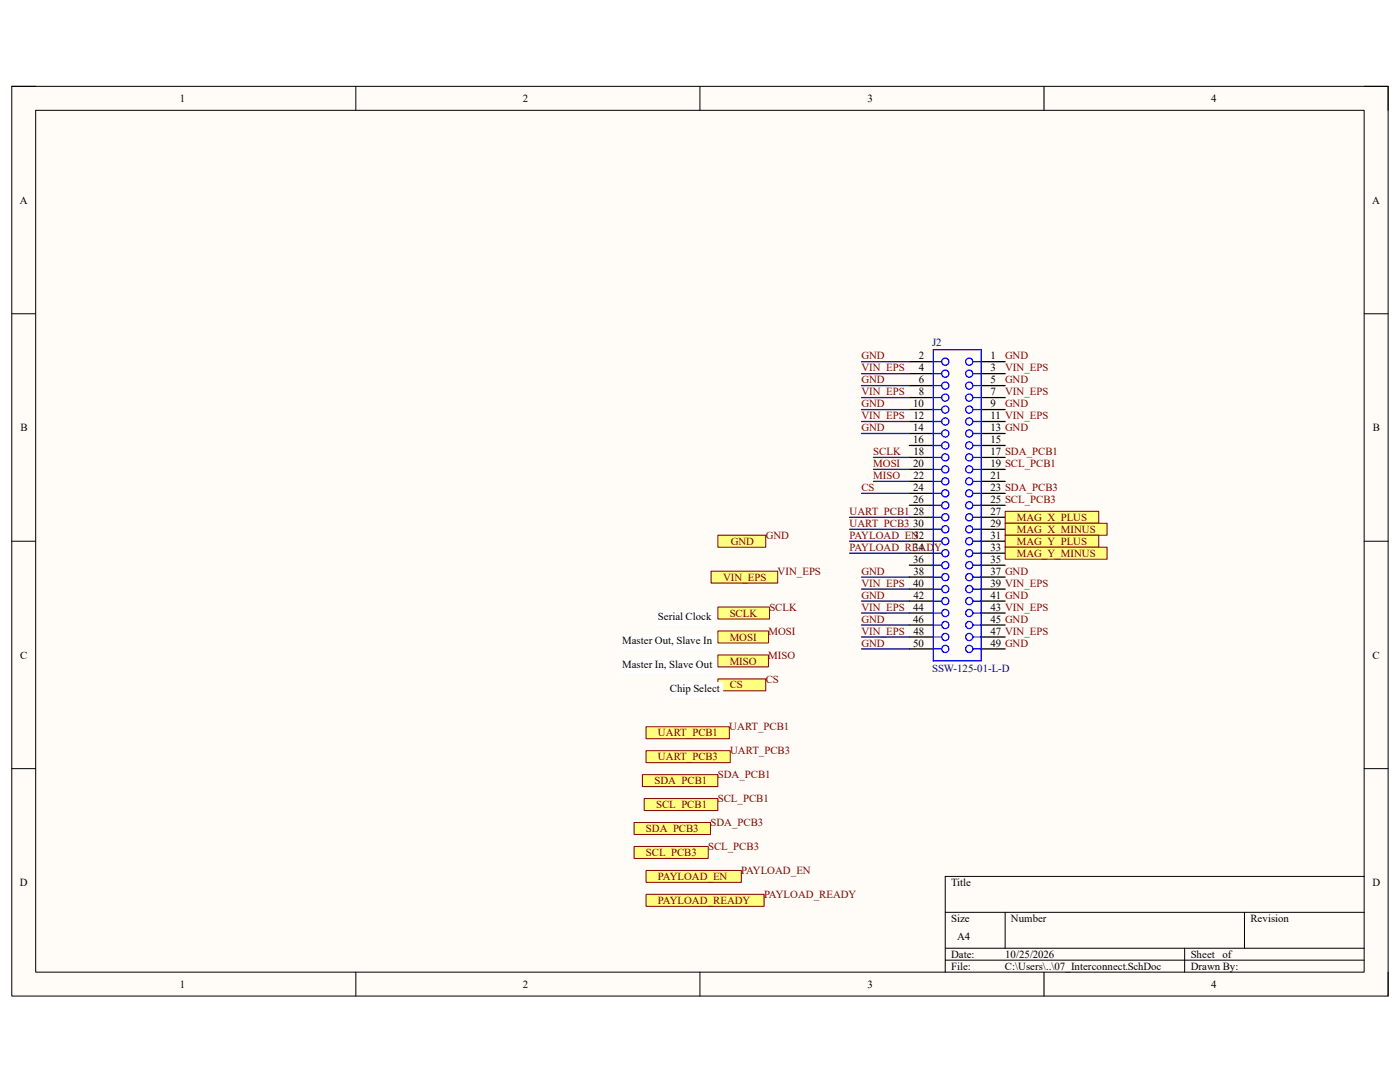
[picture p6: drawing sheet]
<svg xmlns="http://www.w3.org/2000/svg" width="279mm" height="216mm" viewBox="0 0 279 216" stroke-linecap="round" stroke-linejoin="round" font-family="sans-serif">
<path d="M2.3 17.2h274.7v181.6h-274.7z" fill-rule="evenodd" fill="#fffcf8"/>
<path d="M2.3 17.2h274.7v181.6h-274.7z" fill="none" stroke="#000" stroke-width=".2"/>
<path d="M7.1 22h265.1v172h-265.1z" fill-rule="evenodd" fill="#fffcf8"/>
<g fill="none" stroke="#000" stroke-width=".2">
<path d="M2.3 17.2h4.8M71 17.2v4.8M139.7 17.2v4.8M208.4 17.2v4.8M272.2 17.2h4.8v4.8M7.1 22h265.1v172h-265.1zM2.3 62.6h4.8M272.2 62.6h4.8M2.3 108h4.8M272.2 108h4.8M2.3 153.4h4.8M272.2 153.4h4.8"/>
<path d="M272.2 174.9h-83.6v19.1M71 194v4.8M139.7 194v4.8M188.6 182h83.6M188.6 189.2h83.6M188.6 191.6h83.6M200.6 182v7.2M208.4 194v4.8M236.4 189.2v4.8M248.4 182v7.2M277 194v4.8"/>
</g>
<g fill="none" stroke="#000" stroke-width=".25">
<path d="M181.5 72.2h4.8M181.5 74.6h4.8M181.5 76.9h4.8M181.5 79.3h4.8M195.8 72.2h4.8M195.8 74.6h4.8M195.8 76.9h4.8M195.8 79.3h4.8M181.5 81.7h4.8M181.5 84.1h4.8M181.5 86.5h4.8M181.5 88.9h4.8"/>
<path d="M181.5 91.3h4.8M181.5 93.7h4.8M181.5 96.1h4.8M181.5 98.4h4.8M195.8 81.7h4.8M195.8 84.1h4.8M195.8 86.5h4.8M195.8 88.9h4.8M195.8 91.3h4.8M195.8 93.7h4.8M195.8 96.1h4.8M195.8 98.4h4.8"/>
<path d="M181.5 100.8h4.8M181.5 103.2h4.8M181.5 105.6h4.8M181.5 108h4.8M181.5 110.4h4.8M181.5 112.8h4.8M181.5 115.2h4.8M181.5 117.5h4.8M181.5 119.9h4.8M195.8 100.8h4.8M195.8 103.2h4.8M195.8 105.6h4.8"/>
<path d="M195.8 108h4.8M195.8 110.4h4.8M195.8 112.8h4.8M195.8 115.2h4.8M195.8 117.5h4.8M195.8 119.9h4.8M181.5 122.3h4.8M181.5 124.7h4.8M181.5 127.1h4.8M181.5 129.5h4.8M195.8 122.3h4.8M195.8 124.7h4.8"/>
<path d="M195.8 127.1h4.8M195.8 129.5h4.8"/>
</g>
<g fill="none" stroke="#00f" stroke-width=".25">
<path d="M186.3 69.8h9.5v62.1h-9.5zM186.3 79.3h1.6M186.3 74.6h1.6M186.3 76.9h1.6M186.3 72.2h1.6M194.1 79.3h1.7M194.1 74.6h1.7M194.1 76.9h1.7M194.1 72.2h1.7M186.3 96.1h1.6M186.3 93.7h1.6M186.3 88.9h1.6"/>
<path d="M186.3 91.3h1.6M186.3 84.1h1.6M186.3 86.5h1.6M186.3 81.7h1.6M186.3 98.4h1.6M194.1 96.1h1.7M194.1 93.7h1.7M194.1 88.9h1.7M194.1 91.3h1.7M194.1 84.1h1.7M194.1 86.5h1.7M194.1 81.7h1.7"/>
<path d="M194.1 98.4h1.7M186.3 103.2h1.6M186.3 100.8h1.6M186.3 105.6h1.6M186.3 108h1.6M186.3 110.4h1.6M186.3 115.2h1.6M186.3 112.8h1.6M186.3 117.5h1.6M186.3 119.9h1.6M194.1 103.2h1.7M194.1 100.8h1.7"/>
<path d="M194.1 105.6h1.7M194.1 108h1.7M194.1 110.4h1.7M194.1 115.2h1.7M194.1 112.8h1.7M194.1 117.5h1.7M194.1 119.9h1.7M186.3 122.3h1.6M186.3 124.7h1.6M186.3 127.1h1.6M186.3 129.5h1.6M194.1 122.3h1.7"/>
<path d="M194.1 124.7h1.7M194.1 127.1h1.7M194.1 129.5h1.7"/>
<circle cx="188.7" cy="76.9" r=".72"/>
<circle cx="188.7" cy="74.6" r=".72"/>
<circle cx="188.7" cy="79.3" r=".72"/>
<circle cx="188.7" cy="72.2" r=".72"/>
<circle cx="193.4" cy="76.9" r=".72"/>
<circle cx="193.4" cy="79.3" r=".72"/>
<circle cx="193.4" cy="74.6" r=".72"/>
<circle cx="193.4" cy="72.2" r=".72"/>
<circle cx="188.7" cy="84.1" r=".72"/>
<circle cx="188.7" cy="81.7" r=".72"/>
<circle cx="188.7" cy="91.3" r=".72"/>
<circle cx="188.7" cy="93.7" r=".72"/>
<circle cx="188.7" cy="86.5" r=".72"/>
<circle cx="188.7" cy="88.9" r=".72"/>
<circle cx="188.7" cy="98.4" r=".72"/>
<circle cx="188.7" cy="96.1" r=".72"/>
<circle cx="193.4" cy="96.1" r=".72"/>
<circle cx="193.4" cy="84.1" r=".72"/>
<circle cx="193.4" cy="86.5" r=".72"/>
<circle cx="193.4" cy="93.7" r=".72"/>
<circle cx="193.4" cy="91.3" r=".72"/>
<circle cx="193.4" cy="88.9" r=".72"/>
<circle cx="193.4" cy="81.7" r=".72"/>
<circle cx="193.4" cy="98.4" r=".72"/>
<circle cx="188.7" cy="103.2" r=".72"/>
<circle cx="188.7" cy="115.2" r=".72"/>
<circle cx="188.7" cy="100.8" r=".72"/>
<circle cx="188.7" cy="105.6" r=".72"/>
<circle cx="188.7" cy="112.8" r=".72"/>
<circle cx="188.7" cy="108" r=".72"/>
<circle cx="188.7" cy="110.4" r=".72"/>
<circle cx="188.7" cy="117.5" r=".72"/>
<circle cx="188.7" cy="119.9" r=".72"/>
<circle cx="193.4" cy="112.8" r=".72"/>
<circle cx="193.4" cy="119.9" r=".72"/>
<circle cx="193.4" cy="100.8" r=".72"/>
<circle cx="193.4" cy="103.2" r=".72"/>
<circle cx="193.4" cy="108" r=".72"/>
<circle cx="193.4" cy="115.2" r=".72"/>
<circle cx="193.4" cy="105.6" r=".72"/>
<circle cx="193.4" cy="110.4" r=".72"/>
<circle cx="193.4" cy="117.5" r=".72"/>
<circle cx="188.7" cy="124.7" r=".72"/>
<circle cx="188.7" cy="129.5" r=".72"/>
<circle cx="188.7" cy="127.1" r=".72"/>
<circle cx="188.7" cy="122.3" r=".72"/>
<circle cx="193.4" cy="127.1" r=".72"/>
<circle cx="193.4" cy="129.5" r=".72"/>
<circle cx="193.4" cy="122.3" r=".72"/>
<circle cx="193.4" cy="124.7" r=".72"/>
</g>
<path d="M143.3 121.1h10.3v2.4h-10.3z" fill-rule="evenodd" fill="#ffff80"/>
<path d="M143.3 121.1h10.3v2.4h-10.3z" fill="none" stroke="#800000" stroke-width=".2"/>
<path d="M143.3 125.9h10.1v2.4h-10.1z" fill-rule="evenodd" fill="#ffff80"/>
<path d="M143.3 125.9h10.1v2.4h-10.1z" fill="none" stroke="#800000" stroke-width=".2"/>
<path d="M143.3 130.7h10.1v2.4h-10.1z" fill-rule="evenodd" fill="#ffff80"/>
<path d="M143.3 130.7h10.1v2.4h-10.1z" fill="none" stroke="#800000" stroke-width=".2"/>
<path d="M143.3 135.5h9.5v2.3h-9.5z" fill-rule="evenodd" fill="#ffff80"/>
<path d="M143.3 135.5h9.5v2.3h-9.5z" fill="none" stroke="#800000" stroke-width=".2"/>
<path d="M128.9 145h16.7v2.4h-16.7z" fill-rule="evenodd" fill="#ffff80"/>
<path d="M128.9 145h16.7v2.4h-16.7z" fill="none" stroke="#800000" stroke-width=".2"/>
<path d="M128.9 149.8h16.8v2.4h-16.8z" fill-rule="evenodd" fill="#ffff80"/>
<path d="M128.9 149.8h16.8v2.4h-16.8z" fill="none" stroke="#800000" stroke-width=".2"/>
<path d="M128.2 154.6h15.1v2.4h-15.1z" fill-rule="evenodd" fill="#ffff80"/>
<path d="M128.2 154.6h15.1v2.4h-15.1z" fill="none" stroke="#800000" stroke-width=".2"/>
<path d="M128.6 159.3h14.7v2.4h-14.7z" fill-rule="evenodd" fill="#ffff80"/>
<path d="M128.6 159.3h14.7v2.4h-14.7z" fill="none" stroke="#800000" stroke-width=".2"/>
<path d="M128.9 173.7h19v2.4h-19z" fill-rule="evenodd" fill="#ffff80"/>
<path d="M128.9 173.7h19v2.4h-19z" fill="none" stroke="#800000" stroke-width=".2"/>
<path d="M128.9 178.5h23.6v2.3h-23.6z" fill-rule="evenodd" fill="#ffff80"/>
<path d="M128.9 178.5h23.6v2.3h-23.6z" fill="none" stroke="#800000" stroke-width=".2"/>
<path d="M143.3 106.8h9.5v2.4h-9.5z" fill-rule="evenodd" fill="#ffff80"/>
<path d="M143.3 106.8h9.5v2.4h-9.5z" fill="none" stroke="#800000" stroke-width=".2"/>
<path d="M141.9 114h13.3v2.4h-13.3z" fill-rule="evenodd" fill="#ffff80"/>
<path d="M141.9 114h13.3v2.4h-13.3z" fill="none" stroke="#800000" stroke-width=".2"/>
<path d="M131.3 121.8h11.3v2.9h-11.3z" fill-rule="evenodd" fill="#fff"/>
<path d="M131.3 121.8h11.3v2.9h-11.3z" fill="none" stroke="#fff" stroke-width=".2"/>
<path d="M124.2 126.6h18.8v2.9h-18.8z" fill-rule="evenodd" fill="#fff"/>
<path d="M124.2 126.6h18.8v2.9h-18.8z" fill="none" stroke="#fff" stroke-width=".2"/>
<path d="M124.2 131.4h18.8v2.9h-18.8z" fill-rule="evenodd" fill="#fff"/>
<path d="M124.2 131.4h18.8v2.9h-18.8z" fill="none" stroke="#fff" stroke-width=".2"/>
<path d="M133.7 136.2h10.5v2.8h-10.5z" fill-rule="evenodd" fill="#fff"/>
<path d="M133.7 136.2h10.5v2.8h-10.5z" fill="none" stroke="#fff" stroke-width=".2"/>
<path d="M126.5 164.1h15.3v2.4h-15.3z" fill-rule="evenodd" fill="#ffff80"/>
<path d="M126.5 164.1h15.3v2.4h-15.3z" fill="none" stroke="#800000" stroke-width=".2"/>
<path d="M126.5 168.9h14.8v2.4h-14.8z" fill-rule="evenodd" fill="#ffff80"/>
<path d="M126.5 168.9h14.8v2.4h-14.8z" fill="none" stroke="#800000" stroke-width=".2"/>
<g fill="none" stroke="#000080" stroke-width=".25">
<path d="M171.9 72.2h9.6M171.9 74.6h9.6M171.9 76.9h9.6M171.9 79.3h9.6M171.9 98.4h9.6M171.9 81.7h9.6M171.9 84.1h9.6M171.9 86.5h9.6M174.3 91.3h7.2M174.3 93.7h7.2M174.3 96.1h7.2M169.5 103.2h12"/>
<path d="M169.5 105.6h12M169.5 108h12M169.5 110.4h12M171.9 115.2h9.6M171.9 117.5h9.6M171.9 119.9h9.6M171.9 122.3h9.6M171.9 124.7h9.6M171.9 127.1h9.6M171.9 129.5h9.6"/>
</g>
<path d="M200.6 102h18.7v2.4h-18.7z" fill-rule="evenodd" fill="#ffff80"/>
<path d="M200.6 102h18.7v2.4h-18.7z" fill="none" stroke="#800000" stroke-width=".2"/>
<path d="M200.6 104.4h20.3v2.4h-20.3z" fill-rule="evenodd" fill="#ffff80"/>
<path d="M200.6 104.4h20.3v2.4h-20.3z" fill="none" stroke="#800000" stroke-width=".2"/>
<path d="M200.6 106.8h18.7v2.4h-18.7z" fill-rule="evenodd" fill="#ffff80"/>
<path d="M200.6 106.8h18.7v2.4h-18.7z" fill="none" stroke="#800000" stroke-width=".2"/>
<path d="M200.6 109.2h20.3v2.4h-20.3z" fill-rule="evenodd" fill="#ffff80"/>
<path d="M200.6 109.2h20.3v2.4h-20.3z" fill="none" stroke="#800000" stroke-width=".2"/>
<g font-size="2.2">
<text x="35.9" y="20.4">1</text>
<text x="104.4" y="20.4">2</text>
<text x="173.1" y="20.4">3</text>
<text x="241.7" y="20.4">4</text>
<text x="3.9" y="40.6">A</text>
<text x="273.9" y="40.6">A</text>
<text x="183.3" y="71.7">2</text>
<text x="197.7" y="71.7">1</text>
<text x="183.3" y="74.1">4</text>
<text x="183.3" y="76.5">6</text>
<text x="197.7" y="74.1">3</text>
<text x="197.7" y="76.5">5</text>
<text x="182.2" y="81.3">10</text>
<text x="182.3" y="83.7">12</text>
<text x="183.4" y="78.9">8</text>
<text x="197.7" y="78.9">7</text>
<text x="197.7" y="81.3">9</text>
<text x="197.7" y="83.7">11 VIN_EPS</text>
<text x="4.1" y="86">B</text>
<text x="182.2" y="86">14</text>
<text x="182.2" y="88.4">16</text>
<text x="197.7" y="86">13 GND</text>
<text x="197.7" y="88.4">15</text>
<text x="274" y="86">B</text>
<text x="182.2" y="93.2">20</text>
<text x="182.3" y="90.8">18</text>
<text x="182.3" y="95.6">22</text>
<text x="197.7" y="90.8">17 SDA_PCB1</text>
<text x="197.7" y="93.2">19 SCL_PCB1</text>
<text x="197.7" y="95.6">21</text>
<text x="182.2" y="98">24</text>
<text x="182.2" y="100.4">26</text>
<text x="197.7" y="98">23 SDA_PCB3</text>
<text x="197.7" y="100.4">25 SCL_PCB3</text>
<text x="182.2" y="105.2">30</text>
<text x="182.3" y="102.7">28</text>
<text x="182.3" y="107.5">32</text>
<text x="197.7" y="102.7">27</text>
<text x="197.7" y="105.2">29</text>
<text x="197.7" y="107.5">31</text>
<text x="182.2" y="109.9">34</text>
<text x="182.2" y="112.3">36</text>
<text x="197.7" y="109.9">33</text>
<text x="197.7" y="112.3">35</text>
<text x="182.2" y="117.1">40</text>
<text x="182.3" y="114.7">38</text>
<text x="182.3" y="119.5">42</text>
<text x="197.7" y="114.7">37 GND</text>
<text x="197.7" y="117.1">39 VIN_EPS</text>
<text x="197.7" y="119.5">41 GND</text>
<text x="131.3" y="123.8">Serial Clock</text>
<text x="182.2" y="121.9">44</text>
<text x="182.2" y="124.2">46</text>
<text x="197.7" y="121.9">43 VIN_EPS</text>
<text x="197.7" y="124.2">45 GND</text>
<text x="4" y="131.4">C</text>
<text x="124.2" y="128.6">Master Out, Slave In</text>
<text x="182.2" y="129">50</text>
<text x="182.3" y="126.7">48</text>
<text x="197.7" y="126.7">47 VIN_EPS</text>
<text x="197.7" y="129">49 GND</text>
<text x="273.9" y="131.4">C</text>
<text x="124.2" y="133.3">Master In, Slave Out</text>
<text x="133.7" y="138.1">Chip Select</text>
<text x="4" y="176.8">D</text>
<text x="189.8" y="176.8">Title</text>
<text x="273.9" y="176.8">D</text>
<text x="189.8" y="184">Size</text>
<text x="201.8" y="184">Number</text>
<text x="249.6" y="184">Revision</text>
<text x="189.8" y="191.1">Date:</text>
<text x="191" y="187.5">A4</text>
<text x="200.6" y="191.1">10/25/2026</text>
<text x="237.6" y="191.1">Sheet of</text>
<text x="35.9" y="197.1">1</text>
<text x="104.4" y="197.1">2</text>
<text x="173.1" y="197.1">3</text>
<text x="189.8" y="193.5">File:</text>
<text x="200.6" y="193.5">C:\Users\..\07_Interconnect.SchDoc</text>
<text x="237.6" y="193.5">Drawn By:</text>
<text x="241.7" y="197.1">4</text>
</g>
<g font-size="2.2" fill="#800000">
<text x="171.9" y="71.7">GND</text>
<text x="200.6" y="71.7">GND</text>
<text x="171.9" y="76.5">GND</text>
<text x="171.9" y="74.1">VIN_EPS</text>
<text x="200.6" y="76.5">GND</text>
<text x="200.6" y="74.1">VIN_EPS</text>
<text x="171.9" y="81.3">GND</text>
<text x="171.9" y="78.9">VIN_EPS</text>
<text x="171.9" y="83.7">VIN_EPS</text>
<text x="200.6" y="81.3">GND</text>
<text x="200.6" y="78.9">VIN_EPS</text>
<text x="171.9" y="86">GND</text>
<text x="174.3" y="90.8">SCLK</text>
<text x="174.3" y="93.2">MOSI</text>
<text x="174.3" y="95.6">MISO</text>
<text x="171.9" y="98">CS</text>
<text x="152.8" y="107.5">GND</text>
<text x="169.5" y="102.7">UART_PCB1</text>
<text x="169.5" y="105.2">UART_PCB3</text>
<text x="169.5" y="107.5">PAYLOAD_EN</text>
<text x="202.9" y="104">MAG_X_PLUS</text>
<text x="202.9" y="106.3">MAG_X_MINUS</text>
<text x="145.8" y="108.7">GND</text>
<text x="169.5" y="109.9">PAYLOAD_READY</text>
<text x="202.9" y="108.7">MAG_Y_PLUS</text>
<text x="202.9" y="111.1">MAG_Y_MINUS</text>
<text x="144.3" y="115.9">VIN_EPS</text>
<text x="155.2" y="114.7">VIN_EPS</text>
<text x="171.9" y="119.5">GND</text>
<text x="171.9" y="114.7">GND</text>
<text x="171.9" y="117.1">VIN_EPS</text>
<text x="145.6" y="123.1">SCLK</text>
<text x="153.5" y="121.9">SCLK</text>
<text x="171.9" y="124.2">GND</text>
<text x="171.9" y="121.9">VIN_EPS</text>
<text x="145.6" y="127.8">MOSI</text>
<text x="153.3" y="131.4">MISO</text>
<text x="153.4" y="126.7">MOSI</text>
<text x="171.9" y="129">GND</text>
<text x="171.9" y="126.7">VIN_EPS</text>
<text x="145.6" y="132.6">MISO</text>
<text x="145.6" y="137.4">CS</text>
<text x="152.8" y="136.2">CS</text>
<text x="131.3" y="146.9">UART_PCB1</text>
<text x="145.5" y="145.8">UART_PCB1</text>
<text x="131.3" y="151.7">UART_PCB3</text>
<text x="143.3" y="155.3">SDA_PCB1</text>
<text x="145.7" y="150.5">UART_PCB3</text>
<text x="130.6" y="156.5">SDA_PCB1</text>
<text x="130.9" y="161.3">SCL_PCB1</text>
<text x="143.3" y="160.1">SCL_PCB1</text>
<text x="128.9" y="166">SDA_PCB3</text>
<text x="141.8" y="164.8">SDA_PCB3</text>
<text x="128.9" y="170.8">SCL_PCB3</text>
<text x="141.3" y="169.6">SCL_PCB3</text>
<text x="131.3" y="175.6">PAYLOAD_EN</text>
<text x="147.9" y="174.4">PAYLOAD_EN</text>
<text x="152.5" y="179.2">PAYLOAD_READY</text>
<text x="131.3" y="180.4">PAYLOAD_READY</text>
</g>
<g font-size="2.2" fill="#000080">
<text x="186" y="69.1">J2</text>
<text x="186" y="134">SSW-125-01-L-D</text>
</g>
</svg>
